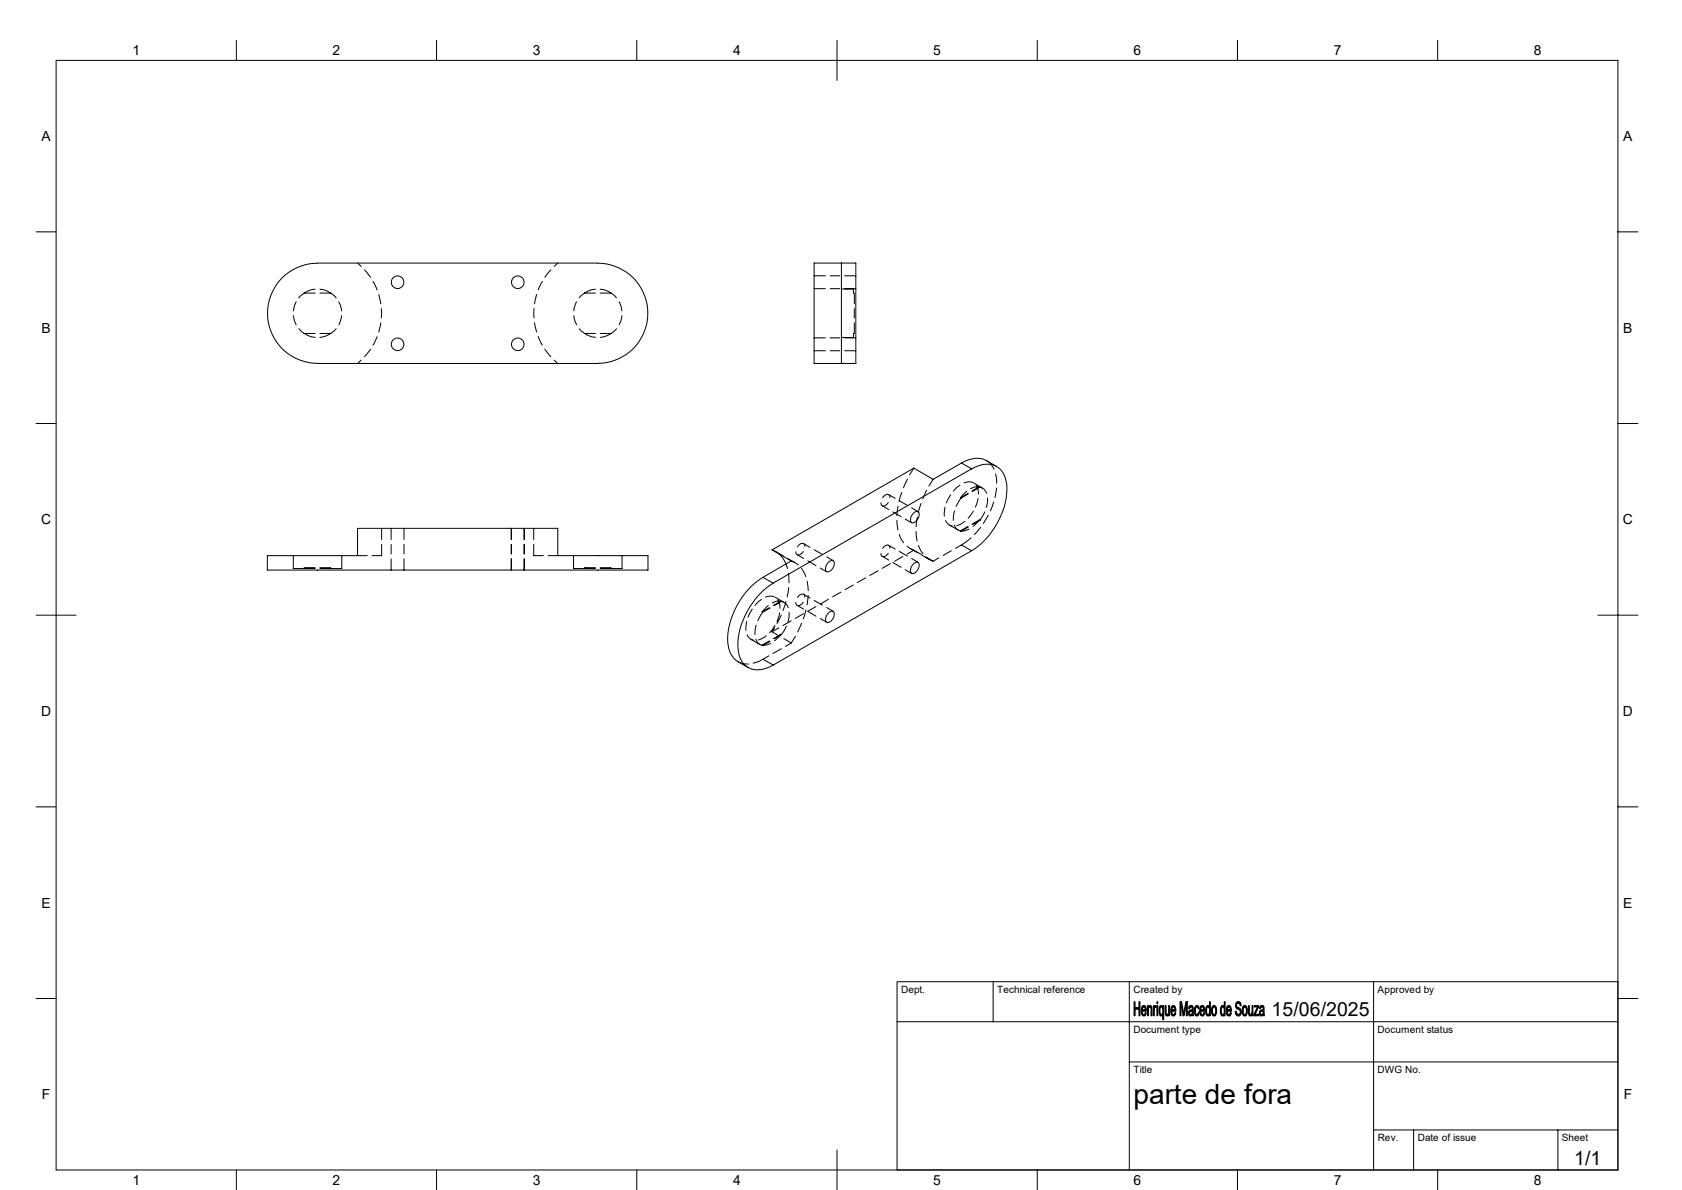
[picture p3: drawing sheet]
<svg xmlns="http://www.w3.org/2000/svg" width="420mm" height="297mm" viewBox="0 0 420 297" stroke-linecap="round" stroke-linejoin="round" font-family="sans-serif">
<g fill="none" stroke="#000" stroke-width=".25">
<path d="M14 15.1h390v276.9h-390zM59 10.1v5M109 10.1v5M159 10.1v5M209 10.1v10M259 10.1v5M309 10.1v5M359 10.1v5M9 57.9h5M404 57.9h5M73.3 78.8l.2 1.3 .5 1M74 75.3l-.5 .9-.2 1.4"/>
<path d="M75.9 73.2h2.8M78.7 72.2a6 6 0 0 0-4.1 2.1M79.3 65.7h70M79.9 72.2a6 6 0 0 1 4 2.1M79.9 73.2h2.7M84.6 75.3l.4 .9 .3 1.4M85.3 78.8l-.7 2.3M89.3 65.7l.9 .8M91 67.4l1.5 1.8M93.1 70.2l1 2.2M94.6 73.5l.5 2.3M95.2 77v2.4"/>
<path d="M133.3 77v2.4M134 73.5l-.5 2.3M135.4 70.2l-1 2.1M137.5 67.4l-1.4 1.8M139.3 65.7l-.9 .8M143.3 78.8l.3 1.3 .4 1M143.9 75.3l-.6 2.3M146 73.2l-1.4 1.1M146 73.2h2.7M148.7 72.2l-.9 .1-1.8 .9M149.3 65.7a12.5 12.5 0 0 1 12.5 12.5 12.5 12.5 0 0 1-12.5 12.5h-70a12.5 12.5 0 0 1-12.5-12.5 12.5 12.5 0 0 1 12.5-12.5M149.9 72.2a5.8 5.8 0 0 1 4 2.1"/>
<path d="M149.9 73.2h2.7M154.6 75.3l.4 .9 .3 1.4M155.3 78.8l-.3 1.3-.4 1M203.3 65.7h10.4v25h-10.4zM203.3 72.1h2.8M203.3 68.8h2.8M207.3 72.1h2.4M207.3 68.8h2.4M210.1 72.1h3v1.1h.2v2.6M210.1 65.7v25M210.9 72.1h2.8M210.9 68.8h2.8"/>
<path d="M213.3 77v2.4M74.6 82l1.3 1.2M78.7 83.2h-2.8l1.9 .9 .9 .1M79.9 83.2h2.7M83.9 82a6.3 6.3 0 0 1-4 2.2M90.2 89.9l-.9 .8M92.5 87.2l-1.5 1.8M94.1 84l-1 2.1M95.1 80.6l-.5 2.3M133.5 80.6l.5 2.3M134.4 84l1 2.1M136 87.2l1.5 1.8"/>
<path d="M138.3 89.9l1 .8M144.6 82l1.4 1.2M148.7 83.2h-2.7l1.8 .9 .9 .1M149.9 83.2h2.7M152.6 83.2l-1.8 .9-.9 .1M154 82l-1.4 1.2M203.3 87.5h2.8M203.3 84.3h2.8M207.3 87.5h2.4M207.3 84.3h2.4M210.9 87.5h2.8M210.9 84.3h2.8"/>
<path d="M213.3 80.6v2.6h-.2v1h-3M9 105.7h5M226.6 119.6l-1 2.2M228.2 116.8l-1.1 1.7M228.2 116.8l4.8 2.8M228.2 116.8l-35.4 20.4M233 119.6l-1.1 1.7M240.1 115.6l2.5 1.4-49.6 28.5M240.1 115.6l-7.1 4M242.6 117.1a5.8 5.8 0 0 1 7.3 .1 9 9 0 0 1 1.2 7.8 19.8 19.8 0 0 1-8.5 12.5M246.3 114.9l2.5 1.5M246.3 114.9a5.1 5.1 0 0 1 1.9 2.2"/>
<path d="M246.3 114.9a6.2 6.2 0 0 0-6.2 .7M248.6 118.3l.3 2.3M404 105.7h5M73.2 138.7v3.2l5.5-.2M85.3 138.7v3.2l-5.4-.2M89.3 138.7h2.4M89.3 138.7v-6.8h50v6.8M89.3 138.7h-22.5v3.6h95v-3.6h-22.5M95.3 135.8v2.9h-2.4M95.3 131.9v2.8M97.7 131.9v2.8M97.7 135.9v2.4"/>
<path d="M97.7 139.5v2.8M100.9 131.9v2.8M100.9 135.9v2.4M100.9 139.5v2.8M127.7 131.9v2.8M127.7 135.9v2.4M127.7 139.5v2.8M130.9 131.9v2.8M130.9 135.9v2.4M130.9 139.5v2.8M133.3 135.8v2.9h2.4M133.3 131.9v2.8"/>
<path d="M136.9 138.7h2.4M143.2 138.7v3.2h2.8M155.3 138.7v3.2h-2.7M192.8 137.2l4.8 2.8M192.8 137.2a5.7 5.7 0 0 1 3.5 3.6M193.7 137.7l1.9 1.1M196.6 139.4l1.9 1M197.6 140l1.7 1M197.6 140l-7.1 4.1M199.1 138.5l1.6 .9M200.6 137.7a1.1 1.1 0 0 1-1.8 .6l-.1-.6M200.7 135.7l1.6 .9"/>
<path d="M201 136.4a.85 .85 0 0 0-.8-.8 .85 .85 0 0 0-.9 .7l-.2 .2M201.7 140l2.1 1.2M203.3 137.2l2.1 1.2M206.4 139l1.6 .9M220.3 138.9l1.6 .9M220.3 126.2l1.6 1M221.8 138.1a1.12 1.12 0 0 1-1.7 .6l-.1-.6M221.8 125.4a.98 .98 0 0 1-.8 .8 .98 .98 0 0 1-1-.4v-.3M221.9 136.1l1.6 .9M221.9 123.4l1.6 1M222.2 136.8a.78 .78 0 0 0-.6-.8 .78 .78 0 0 0-.9 .4l-.3 .5M222.2 124.2a.77 .77 0 0 0-.6-.8 .77 .77 0 0 0-.9 .4l-.3 .4"/>
<path d="M222.9 127.8l2.1 1.1M223.9 129.9l.3 2.3M224.2 126.3l-.3 2.4M224.5 137.6l2.1 1.2M224.5 125l2.1 1.2M224.5 133.4l1.1 2.1M225.2 122.9l-.7 2.2M225.4 138.9l-2 1.2M226 129.5l1.6 1M226.5 136.3l1.7 1M227.2 136.9l2 1.1M227.6 139.4l1.6 .9"/>
<path d="M227.6 126.7l1.6 1M228 128.2l.3-.3a.71 .71 0 0 1 .9-.2 .71 .71 0 0 1 .3 1 1.87 1.87 0 0 1-1.8 1.7 1.65 1.65 0 0 1 .3-2.2zM228.2 137.3l1.9 1.1M228.2 137.3l-1.7 1M228.7 132.6l.3 2.4M229.1 129.1l-.3 2.3M229.3 136.1l1.2 2.1M230 125.6l-.7 2.3M230.2 138.6l1.9 1.1M231.1 139l1.9 1.1M231.3 139.1l1.7 1M231.4 122.3l-1 2.2"/>
<path d="M234.4 139.2l-1.4 .9M236 126.6l-.2 2.2M236.1 129.9a2.15 2.15 0 0 0 1.7 1.4M237 131l2.3 1.3M237.4 123.5l-1.1 2M237.5 137.5l-2 1.1M238.3 131a2.25 2.25 0 0 0 1.6 1.6M238.4 127.5l-.3 1.2-.1 1.2M239.7 121.1l-1.7 1.5M239.8 124.2l.1 .1M239.9 124.3l-1.1 2.1M240.1 136l-1.5 .9"/>
<path d="M240.1 136l2.5 1.5M240.9 130.1l-1.2 .8-.8 .3M241.4 122.6l-1.6 1.6M241.6 131.4l-1.8 1.1M241.6 123.2l-1.8 1M241.8 131.5l-1.9 1.1M241.8 123.2l-1.9 1.1M242 132a3.1 3.1 0 0 1-2.2 .5l.1 .1M242.4 134.2l-2.3 1.8M242.6 137.5l-49.5 28.5-2.6-1.5M242.9 120.4a2.95 2.95 0 0 0-2.2 .1M243 127.6l-1.3 1.8"/>
<path d="M243.1 120.5l2.2 1.3M243.8 121.2l.3 .6 .2 1.5M244.2 124.4l-.7 2.2M244.5 129.8l-1.5 1.6M244.5 129.8l.2 .1M244.5 129.8l-1.8 1.1M244.5 121.5l-1.8 1.1M244.7 121.6a2.25 2.25 0 0 1 1.7 1.5M244.7 121.6a3 3 0 0 0-2.3 .4M244.7 129.9l-1.9 1M244.7 121.6l-1.9 1M244.9 131.6l-1.6 1.8"/>
<path d="M245.9 127.8l-1.2 2.1M246.6 124.3l-.1 1.2-.2 1.2M246.8 128.6l-1.3 2M248.1 125.3l-.8 2.2M248.8 121.8l-.3 2.4M9 153.5h10M75.9 141.9h2.8M79.9 141.9h2.7M146 141.9h2.7M148.7 141.7h-2.7v.2M149.9 141.7h2.7v.2M149.9 141.9h2.7"/>
<path d="M186.4 155.1l-.1 2.3M186.6 158.5a2 2 0 0 0 1.6 1.3M187.5 159.6l2.2 1.3M187.8 152l-1 2.1M188.7 159.6a2.25 2.25 0 0 0 1.7 1.5M188.8 156l-.3 2.4M190.2 149.6l-1.7 1.5M190.5 144.1a19.2 19.2 0 0 0-8.8 16.4 5.7 5.7 0 0 0 2.6 4.6M190.5 144.1l2.5 1.4M191.3 158.7l-1.9 1M191.9 151.1l-1.6 1.6 .1 .1-1.2 2.1M192.1 160l-1.8 1"/>
<path d="M192.1 151.7l-1.8 1M192.3 151.8l-1.9 1M192.8 157.7l1.8 1.1M192.8 150.5a2.55 2.55 0 0 1 4 1.2M193 145.6a19.3 19.3 0 0 0-8.7 16.2 5.1 5.1 0 0 0 4.3 5.4l2.2-.2 2.2-1M193.3 149a2.97 2.97 0 0 0-2.2 .1M193.4 156.7l-.6 1M193.5 156.1l-1.3 1.8M193.5 149.1l2.3 1.3M194.2 149.7a3.1 3.1 0 0 1 .6 2.1M194.5 156.7l-1.7 1M194.7 153l-.7 2.1"/>
<path d="M195 158.3l-1.6 1.6M195 158.3l.1 .1M195 158.3l-1.8 1.1M195 150l-1.8 1.1M195.1 153.5l-1.1 2.2M195.1 158.4l-1.8 1M195.1 150.1l-1.8 1.1M195.7 159.4l1.9 1.1M196.3 150.2l-.8 2.2M196.3 140.8l.3 1.1M196.3 156.3l-1.2 2.1M196.9 143.1l.1 2.4"/>
<path d="M196.9 146.6l-.3 2.4M197 152.8v1.2l-.3 1.2M197.6 154.9l-2.1 1.2M198.6 158.8l-1 1.7M199.1 151.1l1.6 .9M200.1 141.9l1.1 2M200.2 155.6l-1 2.1M200.6 150.3a1.12 1.12 0 0 1-1.8 .6l-.1-.5M200.7 148.3l1.6 1M200.7 153.2l-2.1 1.1M201 149.1a.8 .8 0 0 0-.6-.9 .8 .8 0 0 0-.9 .5l-.4 .4M201.3 152.2l-.7 2.3"/>
<path d="M201.5 145.1l.3 2.3M201.7 152.6l2.1 1.2M201.8 148.6l-.3 2.4M203.3 149.9l2.1 1.1M203.8 151.4l-2.1 1.2M204.8 154.4l1.6 .9M204.8 141.8l1.6 .9M206.4 151.6l1.6 1M206.8 153.1l.3-.3a.71 .71 0 0 1 .9-.2 .71 .71 0 0 1 .3 .9 1.87 1.87 0 0 1-1.8 1.8 1.65 1.65 0 0 1 .3-2.2zM206.8 140.4l.3-.2a.71 .71 0 0 1 .9-.2 .71 .71 0 0 1 .3 .9 1.87 1.87 0 0 1-1.8 1.8 1.65 1.65 0 0 1 .3-2.3zM206.8 149.6l-2 1.2M210 147.8l-2.1 1.2"/>
<path d="M213.1 146l-2.1 1.2M216.2 144.2l-2.1 1.2M219.2 142.5l-2 1.1M222.3 140.7l-2 1.2M222.9 140.4l2.1 1.2M226 142.2l1.6 .9M228 140.8l.3-.2a.71 .71 0 0 1 .9-.2 .71 .71 0 0 1 .3 .9 1.87 1.87 0 0 1-1.8 1.8 1.65 1.65 0 0 1 .3-2.3zM399 153.5h10M184.3 165.1a4.4 4.4 0 0 0 2.6 .6M184.3 165.1l2.5 1.5M190.5 164.5l-2.5 1M192 163.7l-1.5 .8"/>
<path d="M192.3 160.1l-1.9 1M192.4 160.6a3.3 3.3 0 0 1-2.1 .4l.1 .1M195.1 161.9l-2.1 1.2M197.6 160.5l-1.5 .8M9 201.4h5M404 201.4h5M9 249.2h5M224 255h180M248 245v10M282 245v47M343 245v47M404 245h-180v47"/>
<path d="M404 249.2h5M282 265h122M59 292v5M109 292v5M159 292v5M209 287v10M259 292v5M309 292v5M343 282h61M353 282v10M359 292v5M389 282v10"/>
<circle cx="99.3" cy="70.4" r="1.57"/>
<circle cx="129.3" cy="70.4" r="1.57"/>
<circle cx="99.3" cy="85.9" r="1.57"/>
<circle cx="129.3" cy="85.9" r="1.57"/>
</g>
<g fill="#000" stroke="#000" stroke-width=".25">
<path d="M283.2 250h.2v1.5l1 .4h-1v1.6h-.2z" fill-rule="evenodd"/>
<path d="M284.4 250h.2v3.5h-.2v-1.6l-1-.4h1z" fill-rule="evenodd"/>
<path d="M285.1 251.3h.5l-.3 .2-.1 .5 1 .1v.3h-1l.1 .6 .3 .2h-.4l-.2-.2-.1-.8z" fill-rule="evenodd"/>
<path d="M285.2 251.1a.63 .63 0 0 1 .8 0 .63 .63 0 0 1 .2 .7v.3l-1-.1h.8l-.1-.5-.7-.2z" fill-rule="evenodd"/>
<path d="M285.2 253.2h.6l.2-.5 .2 .1a.58 .58 0 0 1-.3 .7 .58 .58 0 0 1-.7-.2z" fill-rule="evenodd"/>
<path d="M286.5 251h.2v.4h.3l-.2 .4v1.7h-.3z" fill-rule="evenodd"/>
<path d="M286.8 251.3h.3z" fill-rule="evenodd"/>
<path d="M286.9 251a.64 .64 0 0 1 .7 .2 .64 .64 0 0 1 .1 .7v1.6h-.3v-1.8l-.2-.4h-.4z" fill-rule="evenodd"/>
<path d="M288 251h.2v.4h.3l-.3 .3v1.8h-.2z" fill-rule="evenodd"/>
<path d="M288.3 251l.5 .1-.1 .4-.5-.1z" fill-rule="evenodd"/>
<path d="M288.9 251h.2v2.5h-.2z" fill-rule="evenodd"/>
<path d="M288.9 250h.2v.5h-.2z" fill-rule="evenodd"/>
<path d="M289.6 253.2l.7 .1a.39 .39 0 0 1-.4 .3 .39 .39 0 0 1-.3-.4z" fill-rule="evenodd"/>
<path d="M289.5 251.3h.5l-.3 .3-.1 .6 .1 .7 .3 .3h-.4l-.2-.5z" fill-rule="evenodd"/>
<path d="M289.6 251.1a.41 .41 0 0 1 .5-.1 .41 .41 0 0 1 .3 .3l-.8-.1z" fill-rule="evenodd"/>
<path d="M290.4 251h.2v3.5h-.3v-1.2l-.7-.1h.4a1.56 1.56 0 0 0 .1-1.9h.3z" fill-rule="evenodd"/>
<path d="M290.9 251h.3v2l.2 .2h.4a.5 .5 0 0 1-.7 .3 .5 .5 0 0 1-.1-.8z" fill-rule="evenodd"/>
<path d="M291.5 253.2h.3z" fill-rule="evenodd"/>
<path d="M291.8 251h.3v2.5h-.3v-.3l-.2-.1 .2-.3z" fill-rule="evenodd"/>
<path d="M292.5 251.3h.5l-.2 .1-.2 .6 1 .1v.3h-1l.1 .6 .3 .2h-.5l-.1-.2v-1.2z" fill-rule="evenodd"/>
<path d="M292.6 251.2a.54 .54 0 0 1 .7-.2 .54 .54 0 0 1 .2 .7l.1 .4-1-.1h.8l-.2-.5-.1-.2h-.6z" fill-rule="evenodd"/>
<path d="M292.5 253.2h.7l.2-.5 .2 .1a.58 .58 0 0 1-.3 .7 .58 .58 0 0 1-.8-.3z" fill-rule="evenodd"/>
<path d="M294.6 250h.4l-.1 3.5h-.3z" fill-rule="evenodd"/>
<path d="M295 250l.6 2.9-.2 .6-.5-2.9z" fill-rule="evenodd"/>
<path d="M296.1 250h.4l-.8 3.5h-.3z" fill-rule="evenodd"/>
<path d="M296.5 250v3.5h-.3v-2.9z" fill-rule="evenodd"/>
<path d="M296.9 251.3h.5l-.3 .2-.1 .3-.2-.1z" fill-rule="evenodd"/>
<path d="M296.9 252.3h.8a.5 .5 0 0 0-.6 .3 .5 .5 0 0 0 .2 .6l.4 .1a.53 .53 0 0 1-.7 .2 .53 .53 0 0 1-.2-.7z" fill-rule="evenodd"/>
<path d="M297.1 251.1v-.1a.64 .64 0 0 1 .7 .2 .64 .64 0 0 1 .1 .7l.1 1.6h-.2l-.1-.3h-.3l.3-.3v-.6l-.7-.1 .1-.1a.46 .46 0 0 0 .6-.2 .46 .46 0 0 0-.2-.6h-.6z" fill-rule="evenodd"/>
<path d="M297.3 253.2h.4z" fill-rule="evenodd"/>
<path d="M298.6 251a.44 .44 0 0 1 .7 .3h-.4a1.43 1.43 0 0 0 0 1.9h-.5l-.2-.6 .1-1.1z" fill-rule="evenodd"/>
<path d="M298.4 253.2h.6l.2-.6h.2a.61 .61 0 0 1-.1 .8 .61 .61 0 0 1-.7 0z" fill-rule="evenodd"/>
<path d="M298.9 251.3h.4l.1 .5h-.2z" fill-rule="evenodd"/>
<path d="M299.7 251.3h.5l-.3 .2-.1 .5 1 .1v.3h-1l.1 .6 .3 .2h-.4l-.2-.2v-.9z" fill-rule="evenodd"/>
<path d="M299.8 251.2a.58 .58 0 0 1 .7-.1 .58 .58 0 0 1 .3 .7v.3l-1-.1h.8l-.1-.5-.7-.2z" fill-rule="evenodd"/>
<path d="M299.8 253.2h.5l.3-.5 .2 .1a.58 .58 0 0 1-.2 .7 .58 .58 0 0 1-.8-.2z" fill-rule="evenodd"/>
<path d="M301.3 251.1a.4 .4 0 0 1 .4-.1 .4 .4 0 0 1 .3 .3h-.4a1.5 1.5 0 0 0 .1 1.9h-.5l-.1-.3-.1-.9z" fill-rule="evenodd"/>
<path d="M301.2 253.2h.8a.41 .41 0 0 1-.4 .4 .41 .41 0 0 1-.4-.4z" fill-rule="evenodd"/>
<path d="M302 250h.2v3.5h-.2v-.3h-.2l.2-.5v-.8l-.4-.6h.4z" fill-rule="evenodd"/>
<path d="M302.7 251.3h.4a1.42 1.42 0 0 0 0 1.9h-.4l-.1-.3-.1-1.1z" fill-rule="evenodd"/>
<path d="M302.8 251.2a.58 .58 0 0 1 .7-.1 .58 .58 0 0 1 .2 .7v1.1a.56 .56 0 0 1-.3 .7 .56 .56 0 0 1-.7-.4h.6l.3-.8-.2-.9-.2-.2h-.5z" fill-rule="evenodd"/>
<path d="M305 251.1l.4-.1 .3 .3h-.4a1.5 1.5 0 0 0 .1 1.9h-.5l-.1-.3-.1-.9z" fill-rule="evenodd"/>
<path d="M304.9 253.2h.8a.41 .41 0 0 1-.4 .4 .41 .41 0 0 1-.4-.4z" fill-rule="evenodd"/>
<path d="M305.7 250h.2v3.5h-.2v-.3h-.3l.3-.8a.87 .87 0 0 0-.4-1.1h.4z" fill-rule="evenodd"/>
<path d="M306.4 251.3h.4l-.3 .2v.5l1 .1v.3h-1v.5l.4 .3h-.5l-.2-.3z" fill-rule="evenodd"/>
<path d="M306.5 251.2a.58 .58 0 0 1 .7-.1 .58 .58 0 0 1 .2 .7l.1 .3-1-.1h.7l-.1-.5-.2-.2h-.5z" fill-rule="evenodd"/>
<path d="M306.4 253.2h.5l.3-.5 .3 .1a.6 .6 0 0 1-.3 .7 .6 .6 0 0 1-.8-.2z" fill-rule="evenodd"/>
<path d="M308.4 252.4h.3a.69 .69 0 0 0 .5 .8h-.6z" fill-rule="evenodd"/>
<path d="M308.8 250.1l.1-.1a.6 .6 0 0 1 .9 .4h-.6a.64 .64 0 0 0-.4 .8 .64 .64 0 0 0 .7 .4l.4 .5v.7a.69 .69 0 0 1-.5 .8 .69 .69 0 0 1-.8-.4h.6a.73 .73 0 0 0 .5-.8 .73 .73 0 0 0-.8-.6 1.23 1.23 0 0 1-.1-1.7z" fill-rule="evenodd"/>
<path d="M309.2 250.4h.6l.1 .6h-.2l-.2-.4z" fill-rule="evenodd"/>
<path d="M310.3 251.3h.5a1.42 1.42 0 0 0 0 1.9h-.5l-.1-.3z" fill-rule="evenodd"/>
<path d="M310.4 251.2a.65 .65 0 0 1 .8-.1 .65 .65 0 0 1 .2 .8v.7a.64 .64 0 0 1-.1 .8 .64 .64 0 0 1-.8 0l-.2-.2h.5a1.33 1.33 0 0 0 0-1.9h-.5z" fill-rule="evenodd"/>
<path d="M311.7 251h.3v2.1l.6 .1a.48 .48 0 0 1-.7 .3 .48 .48 0 0 1-.2-.7z" fill-rule="evenodd"/>
<path d="M312.3 253.2h.3z" fill-rule="evenodd"/>
<path d="M312.6 251h.2v2.5h-.2v-.3l-.1-.1z" fill-rule="evenodd"/>
<path d="M314 251.3h.3l-1.2 2.2v-.3z" fill-rule="evenodd"/>
<path d="M313.1 251h1.2v.3h-1.2z" fill-rule="evenodd"/>
<path d="M313.4 253.2h.9v.3h-1.2z" fill-rule="evenodd"/>
<path d="M314.6 251.3h.5l-.3 .1-.1 .4-.2-.1z" fill-rule="evenodd"/>
<path d="M314.6 252.3h.8h-.1a.47 .47 0 0 0-.6 .4 .47 .47 0 0 0 .3 .5l.4 .1a.53 .53 0 0 1-.7 .2 .53 .53 0 0 1-.2-.7z" fill-rule="evenodd"/>
<path d="M315 253.2h.4z" fill-rule="evenodd"/>
<path d="M314.7 251.1l.2-.1a.62 .62 0 0 1 .7 .2 .62 .62 0 0 1 0 .7l.1 1.6h-.2l-.1-.3h-.3l.3-.3v-.6l-.7-.1 .1-.1a.46 .46 0 0 0 .6-.2 .46 .46 0 0 0-.3-.6h-.5z" fill-rule="evenodd"/>
</g>
<text font-size="7" x="283" y="275.5">parte de fora</text>
<g font-size="4.9">
<text x="317.5" y="253.5">15/06/2025</text>
<text x="393.1" y="290.7">1/1</text>
</g>
<g font-size="3.5">
<text x="33.1" y="13.8">1</text>
<text x="83.1" y="13.8">2</text>
<text x="133" y="13.8">3</text>
<text x="183.1" y="13.8">4</text>
<text x="233" y="13.8">5</text>
<text x="283" y="13.8">6</text>
<text x="333" y="13.8">7</text>
<text x="383" y="13.8">8</text>
<text x="10.4" y="35.2">A</text>
<text x="405.3" y="35.2">A</text>
<text x="10.4" y="83.1">B</text>
<text x="405.3" y="83.1">B</text>
<text x="10.2" y="130.9">C</text>
<text x="405.2" y="130.9">C</text>
<text x="10.2" y="178.7">D</text>
<text x="405.2" y="178.7">D</text>
<text x="10.4" y="226.5">E</text>
<text x="405.3" y="226.5">E</text>
<text x="10.5" y="274.4">F</text>
<text x="405.4" y="274.4">F</text>
<text x="33.1" y="295.8">1</text>
<text x="83" y="295.8">2</text>
<text x="133" y="295.8">3</text>
<text x="183.1" y="295.8">4</text>
<text x="233" y="295.7">5</text>
<text x="283" y="295.8">6</text>
<text x="333" y="295.8">7</text>
<text x="383" y="295.8">8</text>
</g>
<g font-size="2.5">
<text x="225" y="247.8">Dept.</text>
<text x="249" y="247.8">Technical reference</text>
<text x="283" y="247.8">Created by</text>
<text x="344" y="247.8">Approved by</text>
<text x="283" y="257.9">Document type</text>
<text x="344" y="257.9">Document status</text>
<text x="283" y="267.8">Title</text>
<text x="344" y="267.8">DWG No.</text>
<text x="344" y="284.8">Rev.</text>
<text x="354" y="284.8">Date of issue</text>
<text x="390" y="284.8">Sheet</text>
</g>
</svg>
